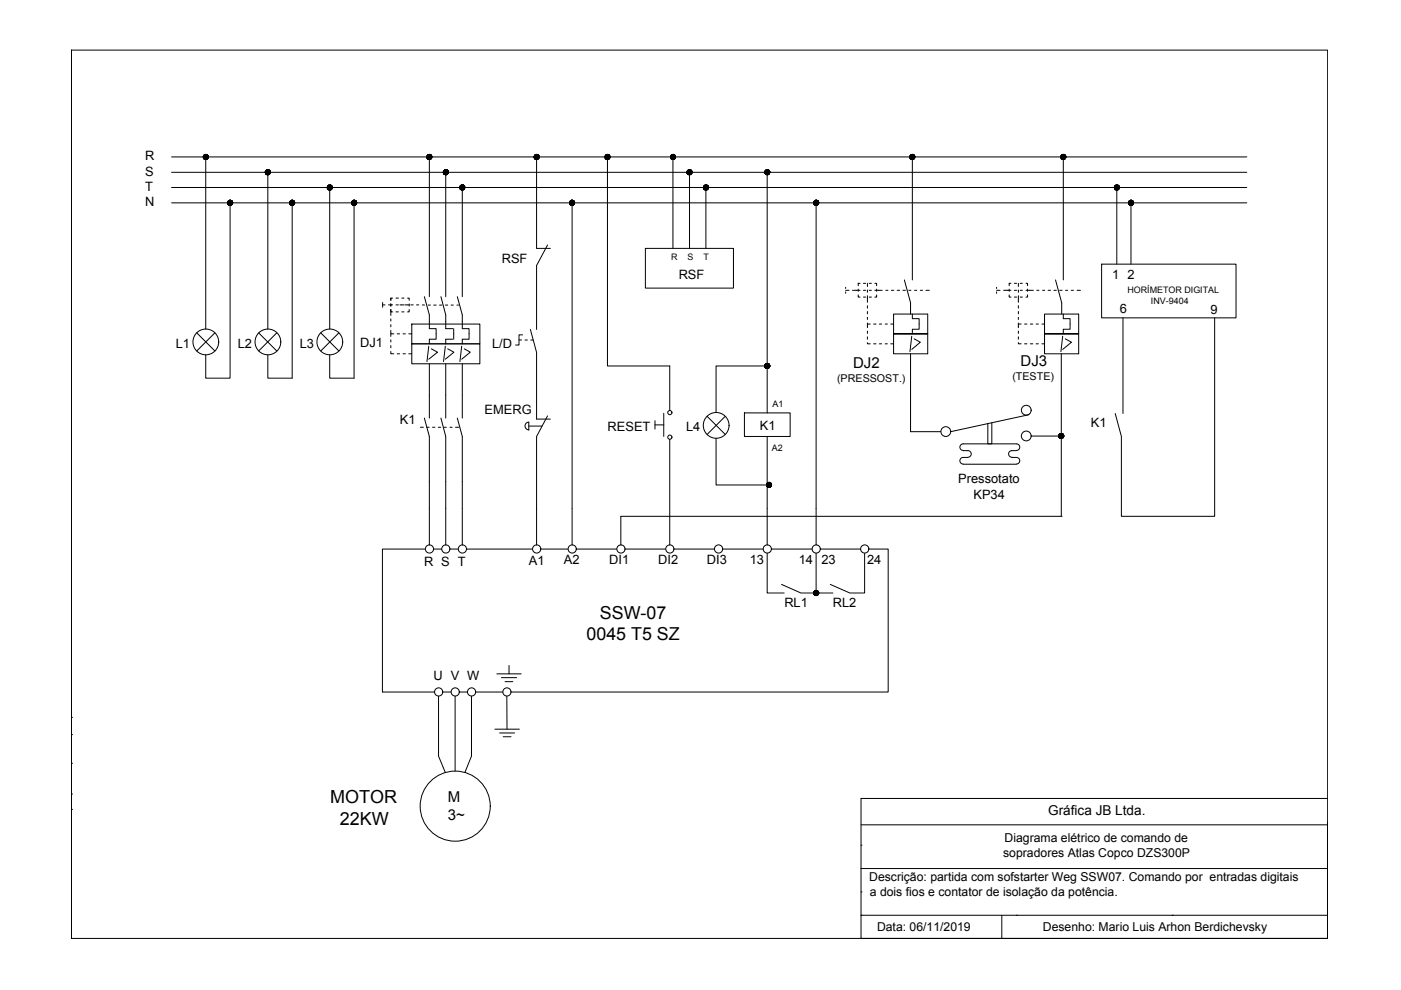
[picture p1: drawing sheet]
<svg xmlns="http://www.w3.org/2000/svg" width="297mm" height="210mm" viewBox="0 0 297 210" stroke-linecap="round" stroke-linejoin="round" font-family="sans-serif">
<!-- layer: 0 -->
<path d="M15.1 10.6v161M15.1 155.7h.1M15.1 152.1h.1M15.1 171.6h.1M15.1 161.8h.1M15.1 168.4h.1M15.1 171.6v27.4" fill="none" stroke="#000" stroke-width=".25"/>
<g fill="none" stroke="#000" stroke-width=".21">
<path d="M15.1 10.6h266.4v188.4h-266.4zM36.4 39.8h227.9M36.4 36.5h227.9M36.4 33.3h227.9M43.1 33.2l.4-.4-.4 .4M43.2 33.1l.2-.3-.2 .3M43.2 33.6l.7-.7-.7 .7M43.2 33.7l.8-.8-.8 .8M43.3 32.9h-.1M43.3 32.9l-.1 .1M43.4 32.8l-.2 .2M43.4 32.8l-.3 .3 .3-.3"/>
<path d="M43.4 33.8l.7-.7-.6 .7M43.5 32.8l-.4 .4M43.6 32.8l-.5 .5M43.6 33.3v36.5M43.7 32.8l-.6 .6 .7-.6M43.7 33.8l.4-.4-.4 .4M43.8 32.8l-.6 .7 .7-.6-.7 .7 .7-.8M43.9 32.9l-.7 .7M44 32.9l-.8 .7M44 33l-.7 .7M44.1 33l-.8 .7 .8-.7M44.1 33.1l-.7 .7"/>
<path d="M44.1 33.2l-.6 .6 .7-.5M44.1 33.4l-.4 .4M44.1 33.5l-.2 .2M44.2 33.3l-.6 .5M56.3 36.3l.3-.3-.3 .4M56.3 36.7l.6-.7zM56.4 36.8l.7-.7-.7 .7M56.4 36.9l.8-.7-.8 .7M56.5 36l-.2 .3M56.6 37l.7-.6zM56.7 37l.6-.6zM56.7 36l-.5 .4"/>
<path d="M56.8 36l-.6 .5M56.8 36.5v33.3M56.9 36l-.7 .6M56.9 37l.4-.4-.4 .4M56.9 37l.4-.3zM57 36l-.7 .7M57 36.1l-.7 .7M57.1 36.1l-.8 .7M57.1 36.1l-.7 .8M57.1 36.2l-.7 .7zM57.2 36.2l-.8 .8 .8-.8M57.2 36.2l-.6 .8"/>
<path d="M57.2 36.3l-.6 .7M57.2 36.7l-.2 .3M57.2 36.8l-.2 .2M57.3 36.5l-.6 .5M57.3 36.5l-.5 .5M57.3 36.6l-.5 .4M69.4 39.6l.4-.4-.4 .4M69.4 39.8l.5-.6-.5 .6M69.6 39.3l-.1 .1M69.7 39.3l-.2 .2M69.7 39.3l-.3 .2M69.7 39.3l-.3 .2 .3-.2"/>
<path d="M69.9 39.2l-.5 .5M69.9 39.8v30M70 39.2l-.6 .7M70.1 39.3l-.7 .6M70.2 39.3l-.8 .7M70.2 39.3l-.7 .8 .7-.7M70.3 39.4l-.7 .7 .7-.7M70.3 39.4l-.6 .8M70.4 39.5l-.7 .8M70.4 39.6l-.6 .7 .7-.7M70.4 39.9l-.3 .4M70.5 39.8l-.6 .5 .6-.5"/>
<path d="M90.5 33.2l.5-.4-.5 .4M90.5 33.3l.6-.5-.6 .6M90.5 33.5l.7-.7zM90.6 33.6l.7-.7-.7 .7M90.6 33.7l.8-.8-.7 .8M90.7 32.9h-.1M90.7 33.7l.8-.7-.8 .7M90.8 32.8l-.2 .2 .1-.1M90.8 33.8l.7-.7-.7 .7M90.9 32.8l-.3 .3M90.9 32.8l-.4 .3M90.9 32.8l-.4 .4"/>
<path d="M90.9 33.8l.6-.6-.6 .6M91 33.3v29.6M91.1 32.8l-.6 .6 .7-.6M91.1 33.8l.4-.4-.3 .4M91.3 32.9l-.7 .6M91.3 32.9l-.7 .7M91.4 32.9l-.8 .7 .8-.7M91.4 32.9l-.8 .8zM91.5 33l-.7 .7M91.5 33.1l-.7 .7zM91.5 33.6l-.2 .1M91.5 33.1l-.6 .7 .6-.6"/>
<path d="M91.5 33.3l-.4 .5M91.5 33.4l-.3 .4M91.5 33.5l-.2 .2M94 36.4l.4-.4-.4 .4M94 36.7l.7-.7zM94 36.7l.7-.7-.7 .7M94 36.3l.3-.3-.3 .4M94 36.7l.8-.6-.7 .7M94.2 36.1l-.1 .1M94.2 37l.8-.7-.7 .7M94.3 36l-.2 .2M94.3 37l.7-.7-.7 .7"/>
<path d="M94.5 36l-.5 .5 .5-.5-.5 .4 .4-.4M94.5 36l-.5 .5M94.5 36.5v26.4M94.5 36l-.5 .6M94.6 36l-.6 .6zM94.7 37l.3-.3-.3 .3M94.8 36.1l-.7 .7M94.8 36.1l-.7 .8M94.9 36.2l-.7 .7zM94.9 36.2l-.7 .8M94.9 36.8l-.1 .2M95 36.3l-.7 .7 .7-.6-.6 .6 .6-.6-.6 .6 .7-.5"/>
<path d="M95 36.7l-.2 .3M95.1 36.5l-.6 .5M95.1 36.6l-.6 .4 .6-.3M97.5 39.7l.4-.5-.4 .5M97.5 39.7l.5-.5-.5 .6M97.5 39.6l.3-.4-.3 .4M97.7 39.3l-.1 .1M97.7 39.3l-.1 .2M97.8 39.3l-.2 .2M97.8 39.2l-.3 .5M98 39.2l-.5 .6M98 39.8v23.1"/>
<path d="M98.1 39.2l-.6 .7 .7-.7-.7 .8 .7-.7-.6 .7 .6-.7M98.3 39.3l-.7 .7M98.4 39.4l-.8 .7zM98.4 39.4l-.7 .8 .7-.8M98.5 39.5l-.8 .7M98.5 39.6l-.7 .6M98.5 39.6l-.7 .7M98.5 39.8l-.6 .5M98.5 39.8l-.5 .5M98.5 39.9l-.4 .4M113.3 33.2l.4-.4-.4 .4M113.3 33.3l.5-.5-.5 .5"/>
<path d="M113.3 33.4l.6-.6zM113.3 33.1l.3-.3-.3 .3M113.4 33.7l.7-.8-.7 .8M113.4 33.7l.8-.7-.7 .7M113.4 32.9h-.1M113.5 32.8l-.2 .2 .2-.1M113.6 32.8l-.3 .3 .3-.3M113.6 33.8l.7-.7-.7 .7M113.7 32.8l-.4 .4M113.8 33.3v19.4h2.9M113.8 32.8l-.5 .6 .6-.6M113.9 33.8l.4-.4-.4 .4"/>
<path d="M113.9 32.8l-.6 .7M114 32.8l-.7 .7M114 33.7l.2-.2-.1 .2M114.1 32.9l-.8 .7M114.2 32.9l-.8 .7M114.2 33l-.7 .7 .8-.6M114.3 33.4l-.4 .4M114.3 33.5l-.3 .3 .3-.3M114.3 33.2l-.6 .6M114.3 33.3l-.5 .5M128.3 33.1l.4-.3-.5 .4M128.3 33.5l.7-.7z"/>
<path d="M128.3 33.5l.7-.7-.6 .8M128.3 33.6l.8-.7-.8 .7M128.4 33.7l.8-.8zM128.5 32.9h-.1M128.5 33.7l.8-.7-.8 .7M128.5 32.8l-.2 .2 .2-.1M128.6 32.8l-.3 .3M128.7 33.8l.6-.6-.6 .6M128.7 32.8l-.5 .5M128.8 33.3v44.3h13.2v9.4M128.8 32.8l-.6 .5M128.8 32.8l-.5 .6z"/>
<path d="M128.9 32.8l-.6 .6 .7-.6M129.1 32.9l-.7 .8 .7-.8M129.2 32.9l-.7 .8zM129.3 33l-.7 .8M129.3 33.1l-.7 .7 .7-.6M129.3 33.3l-.6 .5M129.3 33.4l-.4 .4M129.3 33.5l-.3 .3 .3-.2M129.3 33.3l-.5 .5M142.2 33.4l.6-.6zM142.2 33.1l.3-.3-.3 .3M142.2 33.5l.7-.7z"/>
<path d="M142.2 33.5l.7-.7-.6 .8M142.4 33.7l.7-.7-.7 .7M142.4 32.9h-.1M142.4 32.8l-.2 .2M142.5 32.8l-.3 .3M142.6 33.8l.6-.7-.6 .7M142.6 32.8l-.4 .3M142.6 32.8l-.4 .4M142.7 32.8l-.5 .5M142.7 33.3v19.4M142.8 32.8l-.6 .6 .7-.6M142.8 33.8l.4-.4-.4 .4"/>
<path d="M142.9 33.7l.3-.2-.3 .3M143 32.9l-.7 .7M143.1 32.9l-.8 .8 .8-.8M143.1 32.9l-.8 .7M143.1 33.6l-.1 .1M143.2 33.1l-.7 .7zM143.2 33.1l-.6 .7 .6-.7M143.2 33l-.7 .7M143.2 33.1l-.6 .7 .6-.6M143.2 33.2l-.6 .6zM143.2 33.3l-.5 .5M143.2 33.4l-.4 .4 .4-.3"/>
<path d="M145.6 36.6l.7-.6zM145.7 36.7l.6-.7zM145.7 36.8l.8-.7-.8 .7M145.8 36.9l.7-.8zM145.8 36.9l.8-.7zM145.9 36.1l-.2 .1M145.9 36.1l-.2 .2M146.1 36l-.4 .4M146.1 36l-.5 .5M146.2 36.5v16.2M146.2 36l-.6 .6M146.2 37l.5-.4-.5 .4"/>
<path d="M146.3 37l.4-.3-.4 .3M146.4 36.1l-.7 .6M146.4 37l.3-.2-.3 .2M146.5 36.1l-.7 .7zM146.5 36.1l-.7 .8 .7-.7M146.6 36.2l-.7 .7 .7-.7M146.6 36.2l-.7 .7M146.6 36.8l-.1 .2M146.7 36.2l-.8 .8M146.7 36.3l-.7 .7 .7-.7-.7 .7 .7-.6-.7 .6 .7-.6-.6 .6M146.7 36.5l-.5 .5 .5-.5M146.7 36.6l-.4 .4"/>
<path d="M146.7 36.7l-.3 .3 .3-.3M149.2 39.7l.5-.5-.5 .6M149.2 39.8l.6-.6-.6 .7M149.3 39.3h.1M149.4 39.3l-.2 .2M149.5 39.3l-.3 .2 .3-.2M149.5 39.2l-.3 .4M149.6 39.2l-.4 .5M149.7 39.8v12.9M149.9 39.3l-.7 .6M150 39.3l-.8 .7M150 39.3l-.7 .8 .7-.7"/>
<path d="M150 39.4l-.7 .7 .7-.7M150.1 39.4l-.7 .8M150.2 39.5l-.7 .8M150.2 39.6l-.7 .7 .7-.7M150.2 39.9l-.4 .4M150.2 39.8l-.6 .5M150.2 39.8l-.5 .5M162.2 36.3l.3-.3-.3 .4M162.2 36.7l.8-.6-.8 .7M162.4 36.1l-.1 .1M162.4 37l.7-.8-.7 .8M162.4 36l-.2 .2"/>
<path d="M162.5 37l.7-.7-.7 .7M162.6 36l-.4 .5 .4-.5M162.7 36.5v51M162.7 36l-.5 .5M162.8 36l-.6 .6M162.8 36l-.6 .7 .7-.7M162.9 37l.3-.3-.3 .3M163 36.1l-.8 .7M163 36.1l-.7 .8 .7-.7M163.1 36.2l-.7 .7M163.1 36.8l-.1 .2M163.1 36.2l-.7 .8"/>
<path d="M163.2 36.3l-.7 .7 .7-.6M163.2 36.7l-.2 .3M163.2 36.4l-.6 .6M163.2 36.5l-.5 .5 .5-.5M163.2 36.6l-.5 .4 .5-.3M192.9 33.2l.5-.4-.5 .4M192.9 33.3l.6-.5-.6 .5M192.9 33.4l.6-.6-.6 .6M192.9 33.5l.7-.7zM193 33.6l.7-.7-.7 .7M193.1 33.7l.7-.8zM193.1 33.7l.7-.8-.7 .8 .7-.8-.7 .8 .8-.7-.8 .7"/>
<path d="M193.1 32.9h-.1M193.2 32.8l-.2 .2 .1-.1M193.2 33.8l.7-.7-.7 .7M193.3 32.8l-.3 .3M193.3 32.8l-.4 .3M193.3 32.8l-.4 .4M193.4 33.8l.5-.6-.5 .6M193.4 33.3v26.1M193.5 32.8l-.6 .6zM193.5 33.8l.4-.4-.3 .4M193.6 32.8l-.7 .6zM193.7 32.9l-.7 .6"/>
<path d="M193.8 32.9l-.8 .7M193.9 33.6l-.2 .1M193.9 33l-.7 .7M193.9 33.1l-.7 .7 .7-.7-.7 .7 .7-.7-.5 .7 .5-.6M193.9 33.3l-.4 .5M193.9 33.4l-.3 .4M193.9 33.5l-.3 .3 .3-.2M224.9 33.2l.5-.4-.5 .4M224.9 33.2l.5-.4-.5 .5M225 33.6l.7-.7-.7 .7M225.1 33.7l.7-.8-.7 .8M225.1 32.9h-.1"/>
<path d="M225.1 32.9l-.1 .1M225.2 32.8l-.2 .2M225.3 32.8l-.3 .3M225.3 32.8l-.4 .3M225.4 32.8l-.5 .5M225.4 33.3v26.1M225.5 32.8l-.6 .6 .7-.6M225.5 33.8l.4-.4-.3 .4M225.6 32.8l-.6 .7 .7-.7M225.7 32.8l-.7 .8zM225.8 32.9l-.8 .7M225.8 32.9l-.7 .7"/>
<path d="M225.8 32.9l-.7 .8zM225.9 33l-.8 .7M225.9 33l-.8 .7 .8-.7M225.9 33.1l-.7 .7M225.9 33.6l-.2 .1M225.9 33.1l-.7 .7 .7-.7M225.9 33.2l-.6 .6M225.9 33.4l-.4 .4M225.9 33.4l-.3 .4M225.9 33.5l-.2 .2M225.9 33.2l-.5 .6M226 33.2l-.6 .6 .6-.5"/>
<path d="M226 33.3l-.6 .5M236.4 39.3v.1M236.5 39.3l-.1 .2M236.5 39.3l-.2 .2M236.6 39.3l-.3 .2 .3-.2M236.6 39.2l-.3 .4 .4-.4M236.7 39.2l-.4 .5M236.8 39.2l-.5 .5M236.8 39.8v16.2M236.8 39.2l-.5 .6M237 39.3l-.7 .7 .7-.7-.7 .7 .7-.7-.7 .7 .7-.8-.7 .7 .7-.7-.7 .7 .7-.7-.7 .6M237.1 39.3l-.8 .7"/>
<path d="M237.1 39.3l-.7 .8 .8-.7M237.2 39.4l-.7 .8M237.3 39.5l-.7 .8M237.3 39.6l-.6 .7 .6-.7M237.3 39.9l-.3 .4M237.3 39.8l-.5 .5M237.3 39.8l-.4 .5M36.4 43h227.9M48.3 42.8l.4-.3-.4 .4M48.3 43l.5-.5-.5 .5M48.3 43.3l.8-.8zM48.4 43.3l.7-.8z"/>
<path d="M48.4 43.3l.8-.7zM48.4 43.4l.8-.8-.7 .8 .7-.7-.7 .7M48.4 42.6v.1M48.5 42.5l-.1 .2M48.5 42.5l-.2 .3M48.5 43.4l.7-.7-.7 .7M48.7 42.5l-.4 .5M48.7 43.5l.6-.5-.6 .5M48.8 43v37.2h-5.2v-5M48.8 42.5l-.5 .6M48.9 42.5l-.6 .6zM48.9 43.5l.4-.4-.3 .4"/>
<path d="M49 42.5l-.7 .7M49.1 42.5l-.7 .8M49.2 43.3l-.1 .1M49.2 42.7l-.7 .8M49.2 42.8l-.6 .7zM49.2 43.2l-.2 .3M49.3 42.8l-.7 .7M49.3 42.8l-.6 .7zM49.3 43.1l-.5 .4M49.3 43.2l-.3 .3M49.3 42.9l-.6 .6M49.3 43l-.5 .5"/>
<path d="M61.4 42.8l.3-.3-.3 .3M61.4 43.2l.8-.7zM61.5 43.3l.8-.7-.8 .7M61.6 43.3l.7-.7-.7 .8M61.6 43.4l.8-.7-.8 .7M61.7 43.4l.7-.7-.7 .8M61.7 42.5l-.3 .3M61.7 42.5l-.2 .3M61.7 43.5l.7-.7zM61.8 42.5l-.4 .3 .4-.3M61.9 42.5l-.5 .4M61.9 42.5l-.5 .5"/>
<path d="M61.9 43.5l.6-.5-.6 .5M61.9 43v37.2h-5.1v-5M61.9 42.5l-.5 .6M62 42.5l-.6 .6 .7-.6M62 43.5l.5-.4-.5 .4M62.1 42.5l-.7 .7 .7-.7M62.2 43.5l.2-.3-.2 .3M62.2 42.5l-.7 .7M62.3 42.6l-.7 .7 .7-.7M62.3 42.6l-.7 .8 .7-.7M62.4 42.7l-.7 .7 .7-.7M62.4 43.3l-.2 .1 .2-.1"/>
<path d="M62.4 43.2l-.3 .3 .4-.3M62.5 42.8l-.7 .7 .7-.6M62.5 43l-.5 .5M62.5 43.1l-.4 .4M69.5 40l.7-.7zM69.5 40.1l.8-.7-.7 .8M69.8 40.3l.7-.6-.7 .6M69.9 40.3l.6-.6-.6 .6M70 40.3l.5-.4-.5 .4M70.1 40.3l.3-.3-.2 .3M70.4 40l-.2 .2M74.6 42.9l.4-.4-.4 .4"/>
<path d="M74.6 43l.6-.5-.6 .6M74.6 43.1l.6-.6-.6 .6M74.6 42.8l.3-.3-.3 .3M74.6 43.3l.8-.8-.7 .8M74.7 43.3l.8-.7-.8 .7M74.7 43.4l.8-.7-.7 .7M74.7 42.6v.1M74.9 42.5l-.3 .2M74.9 42.5l-.3 .4M75 43.5l.6-.5zM75.1 43v37.2h-5.2v-5M75.2 42.5l-.6 .6 .6-.6"/>
<path d="M75.2 43.5l.4-.4-.4 .4M75.3 42.5l-.7 .7M75.3 42.5l-.7 .8M75.5 42.6l-.8 .8 .8-.8M75.5 43.3l-.1 .1M75.5 42.7l-.6 .8M75.5 43.2l-.2 .3M75.6 42.8l-.7 .7 .7-.6M75.6 43.2l-.4 .3M75.6 42.9l-.6 .6 .6-.6M75.6 43l-.5 .5M75.6 43.1l-.4 .4"/>
<path d="M97.6 40l.7-.7-.7 .7M97.6 40.1l.8-.8zM97.8 40.3l.7-.7-.7 .7M97.9 40.3l.6-.7zM98.1 40.3l.4-.4-.3 .4M98.5 40l-.2 .2M116.1 51.9l-2.3 4.4v13.6M120.7 42.9l.5-.4-.5 .4M120.7 43l.6-.5zM120.7 43.1l.7-.6zM120.7 43.1l.7-.6-.6 .6M120.8 42.8l.3-.3-.3 .3"/>
<path d="M120.8 43.2l.7-.7zM121 43.4l.7-.7-.7 .7M121 42.5l-.2 .3M121.1 43.5l.7-.7-.7 .7M121.1 42.5l-.4 .3M121.2 42.5l-.5 .4M121.2 43.5l.6-.6zM121.3 42.5l-.6 .5M121.3 43.5l.5-.5zM121.3 43v72.6M121.3 42.5l-.6 .6M121.4 43.5l.4-.4-.4 .4"/>
<path d="M121.5 43.5l.3-.3-.3 .3M121.5 42.5l-.7 .7M121.6 42.5l-.8 .8M121.6 42.5l-.7 .8 .7-.7M121.6 42.6l-.7 .8 .8-.8M121.7 43.3l-.1 .1M121.8 42.7l-.8 .8 .8-.7M121.8 42.9l-.6 .6M121.8 43l-.5 .5M121.8 43.1l-.4 .4M136.8 52.7h18.7v8.4h-18.7zM149.2 40l.8-.7z"/>
<path d="M149.3 40.1l.7-.7-.7 .7M149.3 40.1l.8-.7-.8 .8M149.6 40.3l.6-.6-.6 .6M149.8 40.3l.4-.4-.4 .4M149.9 40.3l.3-.3-.3 .3M150.1 40l-.2 .2M172.5 42.9l.5-.4-.5 .4M172.5 43.1l.7-.6-.6 .6M172.6 42.8l.3-.3-.3 .3M172.6 43.2l.6-.7zM172.6 43.3l.7-.8zM172.6 43.3l.8-.7-.7 .7"/>
<path d="M172.7 42.6l-.1 .1M172.8 42.5l-.2 .2M172.9 42.5l-.4 .3 .4-.3M172.9 43.5l.7-.7-.7 .7M172.9 42.5l-.4 .4M172.9 43.5l.7-.6zM173 43v72.6M173.1 42.5l-.6 .5M173.2 42.5l-.7 .6M173.2 42.5l-.6 .7M173.2 43.5l.3-.3-.3 .3M173.3 43.5l.2-.3-.2 .3"/>
<path d="M173.3 42.5l-.7 .8M173.3 42.5l-.7 .8 .8-.7M173.5 42.7l-.8 .7M173.5 43.3l-.1 .1M173.5 42.7l-.7 .7zM173.5 42.7l-.7 .8 .7-.7M173.5 43.3l-.2 .1M173.5 43.1l-.3 .4 .4-.4M173.6 42.9l-.6 .6M173.6 43l-.5 .5M173.6 43.1l-.5 .4M191.7 59.4l1.4 4.8v2.4"/>
<path d="M223.8 59.4l1.3 4.8v2.4M233.6 56h28.5v11.4h-28.5zM236.4 40l.7-.7zM236.4 40.1l.8-.7-.8 .7M236.4 40.1l.8-.7-.8 .8M236.7 40.3l.6-.6-.6 .6M236.7 40.3l.6-.6-.5 .6M236.9 40.3l.4-.4-.4 .4M237 40.3l.3-.3-.3 .3M237.3 40l-.3 .2M237.3 40l-.2 .2M239.2 43l.6-.5-.6 .5"/>
<path d="M239.2 43.1l.6-.6-.6 .6M239.3 43.1l.7-.6-.7 .6M239.4 43.4l.8-.8-.8 .8M239.5 43.4l.8-.7-.8 .7M239.5 42.5l-.2 .2M239.6 43.5l.7-.7-.7 .7M239.7 42.5l-.4 .4 .4-.4-.4 .3 .2-.3M239.7 42.5l-.4 .4M239.8 42.5l-.6 .5M239.8 43v13M239.8 43.5l.5-.4-.4 .4M239.9 42.5l-.6 .6"/>
<path d="M240 42.5l-.7 .7M240 43.5l.3-.3-.3 .3M240 42.5l-.7 .7zM240 42.5l-.7 .8M240.1 42.5l-.7 .8M240.2 42.6l-.8 .7M240.2 42.7l-.7 .7M240.2 43.3l-.1 .1M240.3 42.8l-.8 .6M240.3 43.3l-.3 .1M240.3 42.8l-.6 .7zM240.3 42.9l-.6 .6"/>
<path d="M240.3 43l-.5 .5M240.3 43.1l-.3 .4M41.7 70.6l3.9 3.8M45.6 70.6l-3.9 3.8M54.8 70.6l3.9 3.8M58.7 70.6l-3.9 3.8M68 70.6l3.9 3.8M71.9 70.6l-3.9 3.8M81.1 64.6h.5M81.1 64.1v1.1M82.4 64.6h.8M82.9 63.2v.5v-.5h.3"/>
<path d="M82.9 70.1v.7h.6M82.9 74.5v.5h.6M82.9 64.4v.5M82.9 67.6v.5M82.9 68.8v.5M82.9 70.8v.5M82.9 72.1v.4M82.9 73.3v.4M83.2 66.1h-.3v-.5v1.3M84 64.6h.5M84 66.1h.5M84 63.2h.5"/>
<path d="M84.2 70.8h.5M84.2 75h.5M84.8 64.6h.9M85.2 66.1h.5M85.2 63.2h.5M85.4 70.8h.6M85.4 75h.6M85.9 64.6h.9M86.4 63.2h.4v.5M86.7 70.8h.6M86.7 75h.6M86.8 65.6v.5h-.4"/>
<path d="M86.8 64.4v.5M87.1 64.6h.5M87.3 68.7h14.4v4.2h-14.4zM87.3 72.9h14.4v4.2h-14.4zM88.3 64.6h.5M89.5 64.6l.5 .1M90 62.9l1 3.9v2.9h1.5v2.2h-1.5v1M90.8 64.7h.4M90.9 73.4l-.4 3.3M91 77.1v11.5M91.5 74l1.3 .7-1.9 1.5M92 64.7h.5"/>
<path d="M93.2 64.7h.5M93.5 62.9l1 3.9v2.9h1.5M94.4 64.7h.5M94.4 73.4l-.4 3.3M94.5 77.1v11.5M94.9 74l1.3 .7-1.8 1.5M95.6 64.7h.5M96 71.9h-1.5v1M96.2 69.7v2.2M96.9 64.7h.3M97 62.9l1 3.9v2.9h1.5v2.2h-1.5v1M97.9 73.4l-.4 3.3"/>
<path d="M98 77.1v11.5M98.4 74l1.3 .7-1.8 1.5M110 72.1h.6M110.8 71h-.8v2.2h-.7M111.3 72.1h.5M112.5 69.9l1.3 4.8v14.2h2.9M112.5 72.1h.5M162.2 77.6l.5-.6-.5 .6M162.2 77.8l.7-.7-.7 .7M162.2 77.3l.2-.2-.2 .2M162.3 78l.8-.8zM162.4 77.2l-.1 .1"/>
<path d="M162.4 78.1l.7-.8-.7 .8M162.4 77.1l-.2 .4 .4-.4-.4 .4M162.5 78.1l.7-.7-.7 .7M162.6 77.1l-.4 .4 .4-.4M162.6 78.1l.6-.6zM162.7 77.6h-10.9v9.9M162.7 77l-.5 .6M162.7 78.1l.5-.5-.5 .5M162.9 77.1l-.7 .7 .7-.7-.7 .7 .7-.7-.7 .7 .6-.7-.6 .6 .6-.6-.6 .6 .6-.6-.6 .5M163 77.1l-.8 .8M163 77.2l-.7 .7 .7-.7M163 77.2l-.7 .7"/>
<path d="M163 77.2l-.7 .8M163.1 77.3l-.7 .7M163.1 77.9l-.1 .1M163.2 77.3l-.8 .8M163.2 77.4l-.7 .7zM163.2 77.6l-.6 .5M163.2 77.6l-.5 .5 .5-.5M163.2 77.7l-.4 .4 .4-.4-.4 .4 .4-.3-.2 .3M179.3 61.6h.7M179.3 60.9v.3M179.3 61.9v.3M180.7 61.6h1.6"/>
<path d="M182 62.5v.5h.3M182 61.3v.5M182.3 60.1h-.3v.5M183.1 61.6h.4M183.1 63h.4M183.1 60.1h.4M183.9 72.6v.3h.6M183.9 60.1v.6M183.9 61.5v.5M183.9 62.7v1.4M183.9 64.8v.5M183.9 66v.5"/>
<path d="M183.9 67.3v.4M183.9 68.5v1M183.9 70.2v.5M183.9 71.4v.5M183.9 68.7h.6M184.3 61.6h.5M184.3 63h.5M184.3 60.1h.5M185.2 68.7h.5M185.2 72.9h.5M185.5 60.1h.4v.5M185.5 61.6h1.5"/>
<path d="M185.9 62.5v.5h-.4M185.9 61.3v.5M186.5 68.7h.4M186.5 72.9h.4M187.7 68.7h.4M187.7 72.9h.4M187.8 61.6h.5M188.9 68.7h.6M188.9 72.9h.6M189 61.6h.5M189.5 66.6h7.2v8.4h-7.2v-4.2h7.2h-7.2zM190.2 61.6h.5"/>
<path d="M191.4 61.6h.6M192.7 61.6h.4M193.1 75v16.5h6.3M193.3 71.3l-.4 3.2M193.4 66.6v1h1.5v2.2h-1.5v1M193.8 71.8l1.3 .8-1.8 1.5M193.9 61.6h.5M195.1 61.6h.5M196.3 61.6h.7M211.3 61.6h.7M211.3 60.9v.3M211.3 61.9v.3"/>
<path d="M212.8 61.6h1.5M214 62.5v.5h.3M214 61.3v.5M214.3 60.1h-.3v.5M215.1 61.6h.4M215.1 63h.4M215.1 60.1h.4M215.9 72.6v.3h.6M215.9 68.7h.6M215.9 60.1v.6M215.9 61.5v.5M215.9 62.7v1.4"/>
<path d="M215.9 64.8v.5M215.9 66v.5M215.9 67.3v.4M215.9 68.5v1M215.9 70.2v.5M215.9 71.4v.5M216.3 61.6h.5M216.3 63h.5M216.3 60.1h.5M217.2 68.7h.5M217.2 72.9h.5M217.5 60.1h.4v.5"/>
<path d="M217.5 61.6h1.6M217.9 62.5v.5h-.4M217.9 61.3v.5M218.5 68.7h.5M218.5 72.9h.5M219.7 68.7h.4M219.7 72.9h.4M219.8 61.6h.5M220.9 68.7h.6M220.9 72.9h.6M221 61.6h.5M221.5 66.6h7.2v8.4h-7.2v-4.2h7.2h-7.2z"/>
<path d="M222.2 61.6h.5M223.4 61.6h.6M224.7 61.6h.5M225 75v34.5M225.3 71.3l-.4 3.2M225.4 66.6v1h1.5v2.2h-1.5v1M225.9 71.8l1.3 .8-1.9 1.5M225.9 61.6h.5M227.1 61.6h.5M228.4 61.6h.7M238.1 67.4v20.3M257.5 67.4v42.1h-19.7v-17l-1.4-4.8"/>
<path d="M89.1 90.6h.7M90 88.6l1 3.9v23.1M90.5 90.6h.5M91.7 90.6h.5M92.9 90.6h.5M93.5 88.6l1 3.9v23.1M94.2 90.6h.4M95.4 90.6h.5M96.6 90.6h.7M97 88.6l1 3.9v23.1M112.1 90.3h2.8M112.1 89.5v1.7"/>
<path d="M112.1 89.5a.83 .83 0 0 0-.8 .8 .83 .83 0 0 0 .8 .8M116.1 88.2l-2.3 4.3v23.1M138.9 90.1h1.8M138.9 89.2v1.8M140.7 87.6v4.9M142 93.2v22.4M149.9 88.3l3.9 3.8M151.8 92.9v9.9h11.2M153.8 88.3l-3.9 3.8M157.8 87.5h9.7v5h-9.7zM162.7 92.5v23.1M204.2 94.1h11.3"/>
<path d="M204.2 95.5h1M204.2 97h1M204.2 98.4h11.3M204.2 94.1a.7 .7 0 0 0-.7 .7 .7 .7 0 0 0 .7 .7M204.2 97a.7 .7 0 0 0-.7 .7 .7 .7 0 0 0 .7 .7M205.2 95.5a.7 .7 0 0 1 .7 .7 .7 .7 0 0 1-.7 .7M210.3 89.6v4.5h-.9v-4.3M214.5 95.5h1M214.5 97h1M214.5 95.5a.7 .7 0 0 0-.7 .7 .7 .7 0 0 0 .7 .7M215.5 94.1a.7 .7 0 0 1 .7 .7 .7 .7 0 0 1-.7 .7M215.5 97a.7 .7 0 0 1 .7 .7 .7 .7 0 0 1-.7 .7"/>
<path d="M218.2 87.9l-16.6 3.6M218.6 92.5h6.4M224.5 92.3l.5-.4-.5 .5M224.5 92.5l.6-.6zM224.5 92.6l.6-.7-.6 .7M224.5 92.2l.3-.3-.3 .3M224.5 92.6l.7-.7zM224.5 92.7l.7-.8zM224.6 92.8l.7-.8-.7 .8M224.6 92.8l.8-.8zM224.7 92.8l.7-.7-.7 .7M224.8 91.9l-.3 .3"/>
<path d="M224.8 92l-.2 .2M224.8 92.9l.7-.7zM224.8 91.9l-.3 .4 .3-.4M224.9 93l.6-.7-.5 .7M225 91.9l-.5 .6M225.1 93l.4-.4-.4 .4M225.2 92.9l.3-.3-.3 .3M225.2 92.9l.3-.2-.3 .2M225.2 91.9l-.6 .8M225.3 92l-.7 .7M225.3 92l-.7 .8M225.4 92l-.8 .8"/>
<path d="M225.4 92.1l-.7 .8M225.4 92.2l-.7 .7M225.4 92.7l-.1 .2M225.5 92.2l-.7 .7M225.5 92.2l-.7 .8M225.5 92.5l-.5 .5M225.5 92.5l-.4 .5M90.1 116.4h-9v30.3h11M91.9 116.4h1.8M95.4 116.4h1.7M98.9 116.4h14M114.7 116.4h5.7"/>
<path d="M122.1 116.4h8.6M132.5 116.4h8.6M142.8 116.4h8.6M153.2 116.4h8.6M162.5 102.9l.6-.6-.6 .6M162.5 103l.7-.7-.7 .7M162.5 103l.8-.7-.7 .7M162.6 103.1l.8-.7zM162.7 117.3v8.4h3.6M162.7 102.4l-.1 .1 .1-.1M162.8 102.4l-.2 .2M162.8 103.3l.7-.7-.7 .7"/>
<path d="M162.9 103.3l.6-.7-.6 .7M162.9 102.3l-.4 .3M162.9 102.3l-.4 .4zM163 102.3l-.5 .4M163 103.3l.6-.6zM163 102.3l-.5 .5M163.1 102.3l-.6 .5M163.1 102.3l-.6 .6zM163.2 102.3l-.7 .7 .7-.7M163.2 103.3l.3-.4-.3 .4M163.3 102.4l-.7 .6M163.3 102.4l-.7 .7"/>
<path d="M163.4 102.4l-.7 .8M163.5 102.4l-.8 .8 .8-.7M163.5 103l-.2 .3M163.5 103.1l-.2 .2 .2-.2M163.5 102.6l-.7 .7M163.5 102.7l-.6 .6zM163.5 103l-.3 .3M163.5 116.4h8.7M163.6 102.8l-.6 .5M163.6 102.8l-.5 .5M163.6 102.9l-.5 .4 .5-.4M173 117.3v8.4"/>
<path d="M173.9 116.4h8.6M183.3 117.3v8.4h-3.1l-4.2-1.8M184.2 116.4h4.1v30.3h-80M225.2 109.5h-93.6v6.1M165.7 123.9l4.1 1.8h6.8M172.5 125.7l.5-.5-.5 .5M172.6 126.1l.9-.7-.8 .7M172.7 126.2l.8-.8-.8 .8M172.7 126.2l.8-.8-.7 .8M172.8 125.3l-.2 .1M172.9 125.3l-.3 .2M172.9 125.2l-.3 .4"/>
<path d="M172.9 126.2l.7-.6-.7 .6M172.9 125.2l-.4 .4M173.1 125.2l-.6 .6M173.2 125.2l-.6 .7 .6-.6M173.2 126.2l.4-.3-.4 .4M173.3 125.3l-.7 .6M173.3 126.2l.3-.4-.5 .5M173.3 125.3l-.7 .7M173.4 125.3l-.8 .7M173.5 125.4l-.8 .8M173.5 126l-.2 .2M173.5 125.5l-.7 .7"/>
<path d="M173.5 125.5l-.6 .7 .6-.6M173.6 125.6l-.7 .7 .7-.6M173.6 125.7l-.6 .6M173.6 125.8l-.5 .5M15.1 155.4v16.2M93 147.6v12.7l1.4 3.5M93.9 146.7h1.7M96.5 147.6v15.9M97.3 146.7h1.8M100 147.6v12.7l-1.4 3.5M100.9 146.7h5.7M104.9 154.6h5.2"/>
<path d="M105.3 142.9h5.2M105.9 155.4h3.2M106.3 143.7h3.2M106.7 156.2h1.6M107.1 144.5h1.6M107.5 147.6v7M107.9 141.1v1.8M182.6 179.2h.1M182.6 174.9h98.9M281.5 169.3h-98.9v29.7h98.9v-24.8M182.6 194.1h.1M182.6 189.1h.1"/>
<path d="M182.6 184.2h.1M182.6 184.2h98.9M182.6 194.1h98.9M212.4 194.1v4.9M215.5 194.1h.1M248.5 194.1h.1"/>
<circle cx="43.6" cy="33.3" r=".53"/>
<circle cx="56.8" cy="36.5" r=".53"/>
<circle cx="69.9" cy="39.7" r=".53"/>
<circle cx="91.1" cy="33.3" r=".53"/>
<circle cx="94.5" cy="36.5" r=".53"/>
<circle cx="98" cy="39.7" r=".53"/>
<circle cx="113.8" cy="33.3" r=".53"/>
<circle cx="128.8" cy="33.3" r=".53"/>
<circle cx="142.7" cy="33.3" r=".53"/>
<circle cx="146.2" cy="36.5" r=".53"/>
<circle cx="149.7" cy="39.7" r=".53"/>
<circle cx="162.7" cy="36.5" r=".53"/>
<circle cx="193.5" cy="33.3" r=".53"/>
<circle cx="225.5" cy="33.3" r=".53"/>
<circle cx="236.8" cy="39.7" r=".53"/>
<circle cx="48.8" cy="43" r=".53"/>
<circle cx="62" cy="43" r=".53"/>
<circle cx="75.1" cy="43" r=".53"/>
<circle cx="121.3" cy="43" r=".53"/>
<circle cx="173.1" cy="43" r=".53"/>
<circle cx="239.8" cy="43" r=".53"/>
<circle cx="43.6" cy="72.5" r="2.73"/>
<circle cx="56.8" cy="72.5" r="2.73"/>
<circle cx="69.9" cy="72.5" r="2.73"/>
<circle cx="162.7" cy="77.6" r=".53"/>
<circle cx="142" cy="87.5" r=".44"/>
<circle cx="142" cy="92.7" r=".44"/>
<circle cx="151.8" cy="90.2" r="2.73"/>
<circle cx="200.5" cy="91.5" r="1.04"/>
<circle cx="217.6" cy="92.4" r="1.04"/>
<circle cx="217.6" cy="87" r="1.04"/>
<circle cx="225" cy="92.4" r=".53"/>
<circle cx="91.1" cy="116.4" r=".87"/>
<circle cx="94.5" cy="116.4" r=".87"/>
<circle cx="98" cy="116.4" r=".87"/>
<circle cx="113.8" cy="116.4" r=".87"/>
<circle cx="121.3" cy="116.4" r=".87"/>
<circle cx="131.6" cy="116.4" r=".87"/>
<circle cx="142" cy="116.4" r=".87"/>
<circle cx="152.4" cy="116.4" r=".87"/>
<circle cx="162.7" cy="116.4" r=".87"/>
<circle cx="163.1" cy="102.8" r=".53"/>
<circle cx="173.1" cy="116.4" r=".87"/>
<circle cx="183.3" cy="116.4" r=".87"/>
<circle cx="173.1" cy="125.7" r=".53"/>
<circle cx="93" cy="146.7" r=".87"/>
<circle cx="96.5" cy="146.7" r=".87"/>
<circle cx="100" cy="146.7" r=".87"/>
<circle cx="107.5" cy="146.7" r=".87"/>
<circle cx="96.5" cy="170.9" r="7.4"/>
</g>
<g font-size="3.8">
<text x="127.2" y="131.2">SSW-07</text>
<text x="124.3" y="135.8">0045 T5 SZ</text>
<text x="70" y="170.3">MOTOR</text>
<text x="72" y="174.8">22KW</text>
</g>
<g font-size="3.2">
<text x="180.9" y="78">DJ2</text>
<text x="216.4" y="77.5">DJ3</text>
<text x="94.9" y="170.1">M</text>
<text x="95" y="173.9">3~</text>
</g>
<text font-size="2.9" x="222.2" y="172.8">Gráfica JB Ltda.</text>
<g font-size="2.7">
<text x="30.8" y="34">R</text>
<text x="30.8" y="37.3">S</text>
<text x="30.8" y="40.5">T</text>
<text x="30.8" y="43.7">N</text>
<text x="106.4" y="55.8">RSF</text>
<text x="143.9" y="59.1">RSF</text>
<text x="235.8" y="59.1">1</text>
<text x="239.1" y="59.1">2</text>
<text x="237.4" y="66.3">6</text>
<text x="256.7" y="66.5">9</text>
<text x="37.3" y="73.7">L1</text>
<text x="50.4" y="73.7">L2</text>
<text x="63.5" y="73.7">L3</text>
<text x="76.4" y="73.6">DJ1</text>
<text x="104.3" y="73.9">L/D</text>
<text x="84.8" y="89.9">K1</text>
<text x="102.8" y="87.8">EMERG</text>
<text x="128.8" y="91.4">RESET</text>
<text x="145.5" y="91.4">L4</text>
<text x="161.1" y="91.2">K1</text>
<text x="231.3" y="90.5">K1</text>
<text x="203.2" y="102.4">Pressotato</text>
<text x="206.4" y="105.7">KP34</text>
<text x="89.9" y="120">R S T</text>
<text x="112.2" y="119.8">A1</text>
<text x="119.6" y="119.6">A2</text>
<text x="129.2" y="119.6">DI1</text>
<text x="139.5" y="119.6">DI2</text>
<text x="149.9" y="119.6">DI3</text>
<text x="159" y="119.6">13</text>
<text x="169.3" y="119.6">14</text>
<text x="174.2" y="119.6">23</text>
<text x="183.8" y="119.6">24</text>
<text x="166.3" y="128.8">RL1</text>
<text x="176.6" y="128.8">RL2</text>
<text x="91.9" y="144.2">U V W</text>
</g>
<g font-size="2.6">
<text x="213" y="178.6">Diagrama elétrico de comando de</text>
<text x="212.7" y="181.7">sopradores Atlas Copco DZS300P</text>
<text x="184.3" y="186.8">Descrição: partida com sofstarter Weg SSW07. Comando por entradas digitais</text>
<text x="184.4" y="189.9">a dois fios e contator de isolação da potência.</text>
<text x="185.9" y="197.4">Data: 06/11/2019</text>
<text x="221.1" y="197.4">Desenho: Mario Luis Arhon Berdichevsky</text>
</g>
<g font-size="2.3">
<text x="177.5" y="80.9">(PRESSOST.)</text>
<text x="214.6" y="80.5">(TESTE)</text>
</g>
<g font-size="1.9">
<text x="142.3" y="55">R</text>
<text x="145.8" y="55">S</text>
<text x="149.1" y="55">T</text>
<text x="239" y="62.1">HORÍMETOR DIGITAL</text>
<text x="244" y="64.5">INV-9404</text>
<text x="163.8" y="86.2">A1</text>
<text x="163.7" y="95.7">A2</text>
</g>
</svg>
